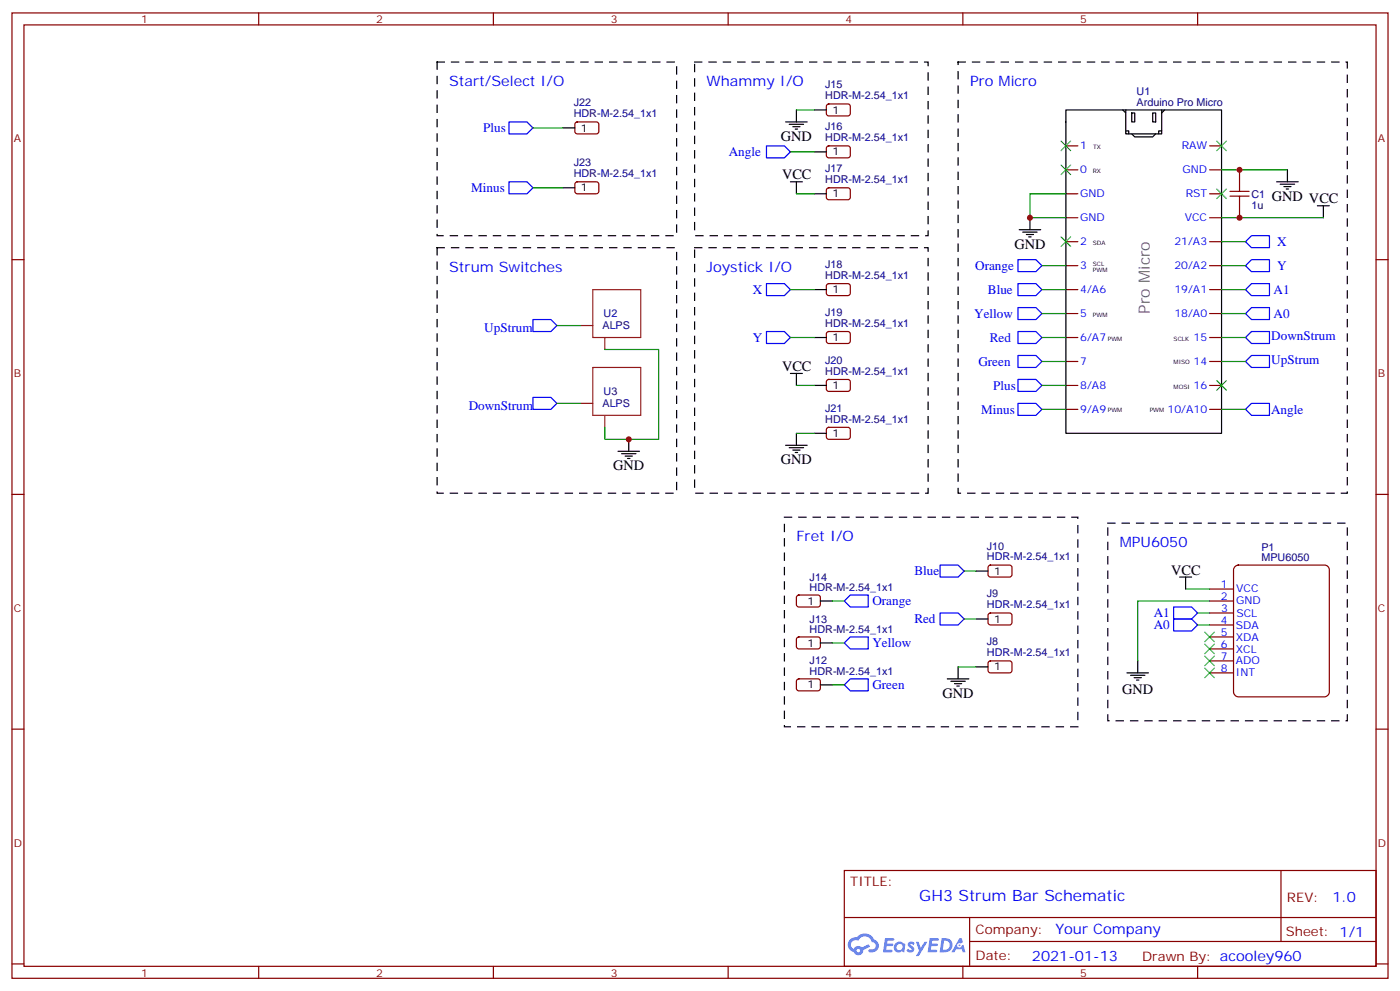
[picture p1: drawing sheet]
<svg xmlns="http://www.w3.org/2000/svg" width="412mm" height="292mm" viewBox="0 0 412 292" stroke-linecap="round" stroke-linejoin="round" font-family="sans-serif">
<g fill="none" stroke="#870000" stroke-width=".35">
<path d="M3.5 3.8h405.4v284.3h-405.4zM7.1 7.3h398.2v277.3h-398.2zM76.2 3.8v3.5M145.3 3.8v3.5M214.5 3.8v3.5M283.6 3.8v3.5M352.8 3.8v3.5M3.5 76.5h3.6M405.3 76.5h3.6M3.5 145.6h3.6M405.3 145.6h3.6M3.5 214.8h3.6"/>
<path d="M405.3 214.8h3.6M248.7 256.4h156.6v28.2h-156.6zM377.3 256.4v20.9M248.7 270.2h156.5M285.6 277.3h119.6M285.6 270.2v14.2M3.5 283.9h3.6M76.2 284.6v3.5M145.3 284.6v3.5M214.5 284.6v3.5M283.6 284.6v3.5M352.8 284.6v3.5"/>
<path d="M405.3 283.9h3.6"/>
</g>
<g fill="#5487ff">
<path d="M267.7 277.6a1.22 1.22 0 0 1 1.7 .2l-.4 .6a.47 .47 0 0 0-.3-.4 .47 .47 0 0 0-.5 .2l.1 .2a1.14 1.14 0 0 1 .8 1.8 1.14 1.14 0 0 1-1.9 0l-.2-.2 .5-.6 .7 .5a.29 .29 0 0 0 .3-.3 .29 .29 0 0 0-.2-.3 1.04 1.04 0 0 1-.6-1.7z"/>
<path d="M260.7 276.3h2.4l.3 .2-.2 .5-1.8 .1-.1 .8h1.5l.3 .4-.3 .4h-1.6l-.2 1.1h1.7l.2 .3-.2 .3-2.6 .1z"/>
<path d="M273.8 276.3h2.4l.3 .2-.1 .5-1.8 .1-.2 .8h1.6l.3 .4-.4 .4h-1.6l-.1 1.1h1.7l.2 .3-.2 .3-2.6 .1z"/>
<path d="M282.6 276.3h.7l.3 1.3-.6 .3a.69 .69 0 0 0-1 .3 .69 .69 0 0 0 .4 .9 .69 .69 0 0 0 .9-.6l.5-.2 .6 2.2h-.8l-.2-.9h-1.8l-.5 .9h-.8z"/>
<path d="M269.8 277.4h.8l.6 1.8 1.1-1.8h.9l-2.6 4.2h-.8l.9-1.5z"/>
<path d="M277.4 276.3l-.6 4.2h1.3a2.11 2.11 0 0 0 2.5-2.1 2.11 2.11 0 0 0-2.5-2.1zM278.1 277.1a1.39 1.39 0 0 1 1.7 1.4 1.39 1.39 0 0 1-1.8 1.3h-.3z"/>
<path d="M263.7 277.9a1.54 1.54 0 0 0-.1 2.2 1.54 1.54 0 0 0 2.2 .1l.6 .3 .3-2.3-.2-.3h-.4a1.49 1.49 0 0 0-2.4 0zM264 278.9a.94 .94 0 0 1 1.8 0 .94 .94 0 0 1-1.8 0z"/>
<path d="M250.4 276.7a2.18 2.18 0 0 0 1.1 3.7 1.44 1.44 0 0 0 1.6 .9 1.44 1.44 0 0 0 1.2-1.4l2-1.1-.5-.7-1.9 1a1.47 1.47 0 0 0-2.4 .4 1.39 1.39 0 0 1-.7-1.9 1.39 1.39 0 0 1 2-.5 2.12 2.12 0 0 1 2.2-1.3 2.12 2.12 0 0 1 1.9 1.7 1.14 1.14 0 0 1 1.1 1.4 1.14 1.14 0 0 1-1.7 .7 .43 .43 0 0 0-.5 .4 .43 .43 0 0 0 .4 .5 1.98 1.98 0 0 0 2.5-1.2 1.98 1.98 0 0 0-1.2-2.6 3.1 3.1 0 0 0-5.3-.6l-.9 .1zM252.3 280a.55 .55 0 0 1 1.1 0 .55 .55 0 0 1-1.1 0z"/>
<circle cx="282.6" cy="278.4" r=".26"/>
</g>
<g fill="none" stroke="#870000" stroke-width=".35">
<path d="M314 43h3.5M314 50h3.5M314 57.1h3.5M356.3 43h3.5M356.3 50h3.5M356.3 57.1h3.5M314 64.1h3.5M314 71.2h3.5M314 78.2h3.5M356.3 64.1h3.5M356.3 71.2h3.5M356.3 78.2h3.5"/>
<path d="M314 85.3h3.5M314 92.4h3.5M314 99.4h3.5M356.3 85.3h3.5M356.3 92.4h3.5M356.3 99.4h3.5M314 106.5h3.5M314 113.5h3.5M356.3 106.5h3.5M356.3 113.5h3.5M314 120.6h3.5M356.3 120.6h3.5"/>
</g>
<path d="M314 32.4h45.8v95.2h-45.8zM330.7 32.4l.9 .9M331.6 32.4v7h10.6v-7M331.6 38.6h.9v.8M333.4 33.3h.9v2.6h-.9zM333.4 39.4l.9 .9h5.2l.9-.9M339.5 33.3h.9v2.6h-.9zM342.2 38.6h-.9v.8M343.1 32.4l-.9 .9" fill="none" stroke="#000" stroke-width=".35"/>
<path d="M363.7 167l1.1-.6h25.4a1.41 1.41 0 0 1 1.4 1.5v35.9a1.51 1.51 0 0 1-1.4 1.4h-25.4a1.51 1.51 0 0 1-1.4-1.4v-35.9z" fill="#fff" stroke="#800000" stroke-width=".35"/>
<g fill="none" stroke="#870000" stroke-width=".35">
<path d="M169.6 36.1l.4-.2 6 .1 .4 .6-.1 2.4-.6 .4h-5.9l-.5-.7v-2.1zM243.7 30.8l.4-.2 5.9 .1 .5 .6-.1 2.4-.6 .4h-6l-.4-.7v-2.1zM169.6 53.8l.4-.2h6l.4 .7-.1 2.3-.6 .5-5.9-.1-.5-.6v-2.1zM243.7 43.2l.4-.2h5.9l.5 .7-.1 2.4-.6 .4-6-.1-.4-.6v-2.1zM243.7 55.5l.4-.2 5.9 .1 .5 .6-.1 2.4-.6 .4h-6l-.4-.7v-2.1zM365.1 50v3.6M365.1 60.6v3.5M243.7 83.7l.4-.2 5.9 .1 .5 .6-.1 2.4-.6 .5-6-.1-.4-.6v-2.2zM243.7 97.9l.4-.3 5.9 .1 .5 .7-.1 2.3-.6 .5-6-.1-.4-.6v-2.1zM243.7 112l.4-.2h5.9l.5 .7-.1 2.4-.6 .4-6-.1-.4-.6v-2.1zM243.7 126.1l.4-.2h5.9l.5 .7-.1 2.4-.6 .4-6-.1-.4-.6v-2.1zM234.8 175.5l.5-.2h5.9l.5 .7-.1 2.4-.7 .4-5.9-.1-.4-.6v-2.1z"/>
<path d="M291.3 166.6l.4-.2 6 .1 .4 .6-.1 2.4-.6 .5-5.9-.1-.5-.6v-2.2zM356.3 173.5h7.1M356.3 177h7.1M234.8 187.8l.5-.2 5.9 .1 .5 .6-.1 2.4-.7 .4h-5.9l-.4-.7v-2.1zM291.3 194.9l.4-.2h6l.4 .7-.1 2.4-.6 .4-5.9-.1-.5-.6v-2.1zM291.3 180.8l.4-.2h6l.4 .7-.1 2.3-.6 .5-5.9-.1-.5-.6v-2.1zM356.3 180.6h7.1M356.3 184.1h7.1M356.3 187.6h7.1M356.3 191.1h7.1M356.3 194.7h7.1M356.3 198.2h7.1"/>
<path d="M234.8 200.2l.5-.2h5.9l.5 .7-.1 2.4-.7 .4-5.9-.1-.4-.6v-2.1z"/>
</g>
<g fill="none" stroke="#3c3" stroke-width=".35">
<path d="M312.6 48.6l2.8 2.8M312.6 41.6l2.8 2.8M315.4 48.6l-2.8 2.8M315.4 41.6l-2.8 2.8M358.4 41.6l2.8 2.8M358.4 55.7l2.8 2.8M361.2 41.6l-2.8 2.8M361.2 55.7l-2.8 2.8M312.6 69.8l2.8 2.8M315.4 69.8l-2.8 2.8M358.4 112.1l2.8 2.8M361.2 112.1l-2.8 2.8"/>
<path d="M354.9 196.8l2.8 2.8M354.9 193.3l2.8 2.8M354.9 189.7l2.8 2.8M354.9 186.2l2.8 2.8M357.7 196.8l-2.8 2.8M357.7 193.3l-2.8 2.8M357.7 189.7l-2.8 2.8M357.7 186.2l-2.8 2.8"/>
</g>
<g fill="none" stroke="#008700" stroke-width=".35">
<path d="M157 37.7h8.8M234.6 32.4h5.3M157 55.3h8.8M232.8 44.7h7.1M234.6 57.1h5.3M314 57.1h-10.6v7h10.6M359.8 50h19.4M306.9 78.2h7.1M359.8 78.2h7.1M359.8 71.2h7.1M359.8 64.1h30M164 95.9h7.1"/>
<path d="M232.8 85.3h7.1M232.8 99.4h7.1M306.9 85.3h7.1M306.9 92.4h7.1M306.9 99.4h7.1M359.8 85.3h7.1M359.8 92.4h7.1M359.8 99.4h7.1M164 118.8h7.1M178.2 102.9h15.8v26.5h-15.8v-3.5M234.6 113.5h5.3M306.9 106.5h7.1"/>
<path d="M306.9 113.5h7.1M359.8 106.5h7.1M234.6 127.6h5.3M306.9 120.6h7.1M359.8 120.6h7.1M245.2 177h3.5M284 168.2h3.5M349.2 173.5h7.1M356.3 177h-21.2v17.7M245.2 189.4h3.5M282.2 196.4h5.3M284 182.3h3.5"/>
<path d="M352.8 184.1h3.5M352.8 180.6h3.5M245.2 201.7h3.5"/>
</g>
<path d="M128.8 18.3h70.5v51.1h-70.5zM204.6 18.3h68.8v51.1h-68.8zM282.2 18.3h114.7v127h-114.7zM128.8 73h70.5v72.3h-70.5zM204.6 73h68.8v72.3h-68.8zM231.1 152.3h86.4v61.8h-86.4zM326.3 154.1h70.6v58.2h-70.6z" fill="none" stroke="#000" stroke-width=".35" stroke-dasharray="2.1 2.1"/>
<g fill="none" stroke="#000" stroke-width=".35">
<path d="M165.8 37.7h3.5M231.4 35.9h6.4M232.5 36.6h4.2M233.5 37.3h2.2M234.2 38h.7M234.6 32.4v3.5M239.9 32.4h3.5M165.8 55.3h3.5M232.8 53.6h3.6M234.6 53.6v3.5M239.9 44.7h3.5M239.9 57.1h3.5"/>
<path d="M376.1 53.6h6.3M377.1 54.3h4.3M378.2 55h2.1M378.9 55.7h.7M379.2 50v3.6M300.2 67.7h6.4M301.3 68.4h4.2M302.3 69.1h2.1M303 69.8h.7M303.4 64.1v3.6M388.1 60.6h3.5M389.8 60.6v3.5"/>
<path d="M239.9 85.3h3.5M239.9 99.4h3.5M232.8 110h3.6M234.6 110v3.5M239.9 113.5h3.5M182 132.9h6.4M183.1 133.6h4.2M184.1 134.3h2.2M184.9 135h.7M185.2 129.4v3.5M231.4 131.2h6.4M232.5 131.9h4.2"/>
<path d="M233.5 132.6h2.2M234.2 133.3h.7M234.6 127.6v3.6M239.9 127.6h3.5M241.7 177h3.5M287.5 168.2h3.5M347.5 170h3.5M349.2 170v3.5M241.7 189.4h3.5M279 200h6.4M282.2 196.4v3.6M287.5 196.4h3.5"/>
<path d="M287.5 182.3h3.5M332 198.2h6.3M333 198.9h4.3M334.1 199.6h2.1M335.1 194.7v3.5M241.7 201.7h3.5M280.1 200.7h4.2M281.2 201.4h2.1M281.9 202.1h.7M334.8 200.3h.7"/>
</g>
<g fill="none" stroke="#00f" stroke-width=".35">
<path d="M149.9 35.9h5.3l1.8 1.8-1.8 1.7h-5.3zM149.9 53.6h5.3l1.8 1.7-1.8 1.8h-5.3zM225.8 43h5.3l1.7 1.7-1.7 1.8h-5.3zM299.9 76.5h5.3l1.7 1.7-1.7 1.8h-5.3zM366.9 71.2l1.8-1.8h5.2v3.6h-5.2zM366.9 78.2l1.8-1.7h5.2v3.5h-5.2zM157 94.1h5.3l1.7 1.8-1.7 1.7h-5.3zM225.8 97.6h5.3l1.7 1.8-1.7 1.8h-5.3zM225.8 83.5h5.3l1.7 1.8-1.7 1.8h-5.3zM299.9 83.5h5.3l1.7 1.8-1.7 1.8h-5.3zM299.9 90.6h5.3l1.7 1.8-1.7 1.7h-5.3zM299.9 97.6h5.3l1.7 1.8-1.7 1.8h-5.3z"/>
<path d="M366.9 85.3l1.8-1.8h5.2v3.6h-5.2zM366.9 92.4l1.8-1.8h5.2v3.5h-5.2zM366.9 99.4l1.8-1.8h5.2v3.6h-5.2zM157 117.1h5.3l1.7 1.7-1.7 1.8h-5.3zM299.9 104.7h5.3l1.7 1.8-1.7 1.7h-5.3zM299.9 118.8h5.3l1.7 1.8-1.7 1.7h-5.3zM299.9 111.8h5.3l1.7 1.7-1.7 1.8h-5.3zM366.9 106.5l1.8-1.8h5.2v3.5h-5.2zM366.9 120.6l1.8-1.8h5.2v3.5h-5.2zM248.7 177l1.8-1.7h5.3v3.5h-5.3zM276.9 166.4h5.3l1.8 1.8-1.8 1.8h-5.3zM345.7 178.8h5.3l1.8 1.8-1.8 1.7h-5.3z"/>
<path d="M248.7 189.4l1.8-1.8h5.3v3.5h-5.3zM276.9 180.6h5.3l1.8 1.7-1.8 1.8h-5.3zM345.7 182.3h5.3l1.8 1.8-1.8 1.7h-5.3zM248.7 201.7l1.8-1.7h5.3v3.5h-5.3z"/>
</g>
<path d="M171.1 95.9h3.5M174.6 85.3h14.1v14.1h-14.1zM178.2 99.4v3.5M171.1 118.8h3.5M174.6 108.2h14.1v14.1h-14.1zM178.2 122.3v3.6" fill="none" stroke="#8c2424" stroke-width=".35"/>
<path d="M362.3 57.8h5.6M362.3 56.4h5.6M365.1 53.6v2.8M365.1 57.8v2.8" fill="none" stroke="#a10000" stroke-width=".35"/>
<g fill="#c00">
<circle cx="185.2" cy="129.4" r=".88"/>
<circle cx="303.4" cy="64.1" r=".88"/>
<circle cx="365.1" cy="64.1" r=".88"/>
<circle cx="365.1" cy="50" r=".88"/>
</g>
<text font-size="4.6" fill="#666" x="338.7" y="92.4" transform="rotate(-90 338.7 92.4)">Pro Micro</text>
<text font-size="4.6" fill="#00f" x="270.8" y="265.4">GH3 Strum Bar Schematic</text>
<g font-size="4.2" fill="#00f">
<text x="132.3" y="25.3">Start/Select I/O</text>
<text x="208.1" y="25.3">Whammy I/O</text>
<text x="285.8" y="25.3">Pro Micro</text>
<text x="132.3" y="80">Strum Switches</text>
<text x="208.1" y="80">Joystick I/O</text>
<text x="234.6" y="159.4">Fret I/O</text>
<text x="329.8" y="161.1">MPU6050</text>
<text x="392.5" y="265.7">1.0</text>
<text x="310.9" y="275.2">Your Company</text>
<text x="304" y="283">2021-01-13</text>
</g>
<g font-size="4.2">
<text x="230" y="41.6">GND</text>
<text x="230.4" y="52.8">VCC</text>
<text x="374.6" y="59.2">GND VCC</text>
<text x="298.8" y="73.3">GND</text>
<text x="230.4" y="109.3">VCC</text>
<text x="230" y="136.8">GND</text>
<text x="180.6" y="138.6">GND</text>
<text x="345" y="169.3">VCC</text>
<text x="277.6" y="205.6">GND</text>
<text x="330.6" y="204.4">GND</text>
</g>
<g font-size="3.9" fill="#00f">
<text x="142.3" y="38.9">Plus</text>
<text x="214.7" y="46">Angle</text>
<text x="138.8" y="56.6">Minus</text>
<text x="376.2" y="72.4">X</text>
<text x="287.3" y="79.5">Orange</text>
<text x="376.2" y="79.5">Y</text>
<text x="221.7" y="86.5">X</text>
<text x="291" y="86.5">Blue</text>
<text x="375.2" y="86.5">A1</text>
<text x="287" y="93.6">Yellow</text>
<text x="375.2" y="93.6">A0</text>
<text x="142.7" y="97.7">UpStrum</text>
<text x="221.7" y="100.7">Y</text>
<text x="291.5" y="100.7">Red</text>
<text x="374.5" y="100.1">DownStrum</text>
<text x="288.2" y="107.7">Green</text>
<text x="374.5" y="107.2">UpStrum</text>
<text x="292.6" y="114.8">Plus</text>
<text x="138.1" y="120.6">DownStrum</text>
<text x="289" y="121.8">Minus</text>
<text x="374.4" y="121.8">Angle</text>
<text x="269.3" y="169.4">Blue</text>
<text x="257" y="178.3">Orange</text>
<text x="269.3" y="183.6">Red</text>
<text x="339.9" y="181.8">A1</text>
<text x="339.9" y="185.3">A0</text>
<text x="257" y="190.6">Yellow</text>
<text x="257" y="203">Green</text>
</g>
<g font-size="3.9" fill="#800">
<text x="250.5" y="261">TITLE:</text>
<text x="379.1" y="265.7">REV:</text>
<text x="287.4" y="275.2">Company:</text>
<text x="378.7" y="275.8">Sheet: 1/1</text>
<text x="287.4" y="282.9">Date:</text>
<text x="336.4" y="282.9">Drawn By: acooley960</text>
</g>
<g font-size="3.2" fill="#800">
<text x="41.6" y="6.8">1</text>
<text x="110.8" y="6.8">2</text>
<text x="179.9" y="6.8">3</text>
<text x="249.1" y="6.8">4</text>
<text x="318.2" y="6.8">5</text>
<text x="4.1" y="41.9">A</text>
<text x="405.9" y="41.9">A</text>
<text x="4.1" y="111.1">B</text>
<text x="405.9" y="111.1">B</text>
<text x="4.1" y="180.2">C</text>
<text x="405.9" y="180.2">C</text>
<text x="4.1" y="249.3">D</text>
<text x="405.9" y="249.3">D</text>
<text x="41.6" y="287.6">1</text>
<text x="110.8" y="287.6">2</text>
<text x="179.9" y="287.6">3</text>
<text x="249.1" y="287.6">4</text>
<text x="318.2" y="287.6">5</text>
</g>
<g font-size="3.2" fill="#000080">
<text x="243.1" y="26">J15</text>
<text x="243.1" y="29.2">HDR-M-2.54_1x1</text>
<text x="334.8" y="28.1">U1</text>
<text x="169" y="31.3">J22</text>
<text x="169" y="34.5">HDR-M-2.54_1x1</text>
<text x="334.8" y="31.3">Arduino Pro Micro</text>
<text x="243.1" y="38.4">J16</text>
<text x="243.1" y="41.6">HDR-M-2.54_1x1</text>
<text x="169" y="49">J23</text>
<text x="169" y="52.1">HDR-M-2.54_1x1</text>
<text x="243.1" y="50.7">J17</text>
<text x="243.1" y="53.9">HDR-M-2.54_1x1</text>
<text x="368.7" y="58.3">C1</text>
<text x="368.7" y="61.5">1u</text>
<text x="243.1" y="79">J18</text>
<text x="243.1" y="82.1">HDR-M-2.54_1x1</text>
<text x="177.8" y="93.5">U2</text>
<text x="243.1" y="93.1">J19</text>
<text x="177.5" y="97">ALPS</text>
<text x="243.1" y="96.2">HDR-M-2.54_1x1</text>
<text x="243.1" y="107.2">J20</text>
<text x="243.1" y="110.3">HDR-M-2.54_1x1</text>
<text x="177.5" y="119.9">ALPS</text>
<text x="177.8" y="116.4">U3</text>
<text x="243.1" y="121.3">J21</text>
<text x="243.1" y="124.5">HDR-M-2.54_1x1</text>
<text x="290.7" y="161.9">J10</text>
<text x="290.7" y="165">HDR-M-2.54_1x1</text>
<text x="371.6" y="165.4">MPU6050</text>
<text x="371.6" y="162.2">P1</text>
<text x="238.5" y="171">J14</text>
<text x="238.5" y="174.2">HDR-M-2.54_1x1</text>
<text x="290.7" y="176">J9</text>
<text x="290.7" y="179.1">HDR-M-2.54_1x1</text>
<text x="238.5" y="183.4">J13</text>
<text x="238.5" y="186.5">HDR-M-2.54_1x1</text>
<text x="290.7" y="190.1">J8</text>
<text x="238.5" y="195.7">J12</text>
<text x="290.7" y="193.3">HDR-M-2.54_1x1</text>
<text x="238.5" y="198.9">HDR-M-2.54_1x1</text>
</g>
<g font-size="3.2">
<text x="245.2" y="33.4">1</text>
<text x="171.1" y="38.7">1</text>
<text x="245.2" y="45.8">1</text>
<text x="171.1" y="56.4">1</text>
<text x="245.2" y="58.1">1</text>
<text x="245.2" y="86.4">1</text>
<text x="245.2" y="100.5">1</text>
<text x="245.2" y="114.6">1</text>
<text x="245.2" y="128.7">1</text>
<text x="292.8" y="169.3">1</text>
<text x="237.9" y="178.1">1</text>
<text x="292.8" y="183.4">1</text>
<text x="237.9" y="190.4">1</text>
<text x="292.8" y="197.5">1</text>
<text x="237.9" y="202.8">1</text>
</g>
<g font-size="3.2" fill="#00f">
<text x="318.2" y="44">1</text>
<text x="348.1" y="44">RAW</text>
<text x="318.2" y="51.1">0</text>
<text x="348.3" y="51.1">GND</text>
<text x="318.2" y="58.1">GND</text>
<text x="349.3" y="58.1">RST</text>
<text x="318.2" y="65.2">GND</text>
<text x="349" y="65.2">VCC</text>
<text x="318.2" y="72.2">2</text>
<text x="345.9" y="72.2">21/A3</text>
<text x="318.2" y="79.3">3</text>
<text x="345.9" y="79.3">20/A2</text>
<text x="318.2" y="86.4">4/A6</text>
<text x="345.9" y="86.4">19/A1</text>
<text x="318.2" y="93.4">5</text>
<text x="345.9" y="93.4">18/A0</text>
<text x="318.2" y="100.5">6/A7</text>
<text x="351.6" y="100.5">15</text>
<text x="318.2" y="107.5">7</text>
<text x="351.6" y="107.5">14</text>
<text x="318.2" y="114.6">8/A8</text>
<text x="351.6" y="114.6">16</text>
<text x="318.2" y="121.6">9/A9</text>
<text x="343.9" y="121.6">10/A10</text>
<text x="359.7" y="173.1">1</text>
<text x="359.7" y="176.6">2</text>
<text x="364.1" y="174.5">VCC</text>
<text x="364.1" y="178">GND</text>
<text x="359.6" y="183.8">4</text>
<text x="359.7" y="180.3">3</text>
<text x="364.1" y="185.2">SDA</text>
<text x="364.2" y="181.7">SCL</text>
<text x="359.6" y="187.3">5</text>
<text x="359.6" y="190.8">6</text>
<text x="364.1" y="188.7">XDA</text>
<text x="359.6" y="194.3">7</text>
<text x="359.6" y="197.8">8</text>
<text x="364.1" y="192.2">XCL</text>
<text x="364.1" y="195.7">ADO</text>
<text x="364.1" y="199.2">INT</text>
</g>
<g font-size="1.8">
<text x="322" y="44">TX</text>
<text x="321.9" y="50.9">RX</text>
<text x="321.9" y="72.1">SDA</text>
<text x="321.9" y="80">PWM</text>
<text x="321.9" y="78.2">SCL</text>
<text x="321.9" y="93.2">PWM</text>
<text x="326.3" y="100.3">PWM</text>
<text x="345.7" y="100.3">SCLK</text>
<text x="345.7" y="107.4">MISO</text>
<text x="345.7" y="114.6">MOSI</text>
<text x="326.3" y="121.5">PWM</text>
<text x="338.7" y="121.5">PWM</text>
</g>
</svg>
